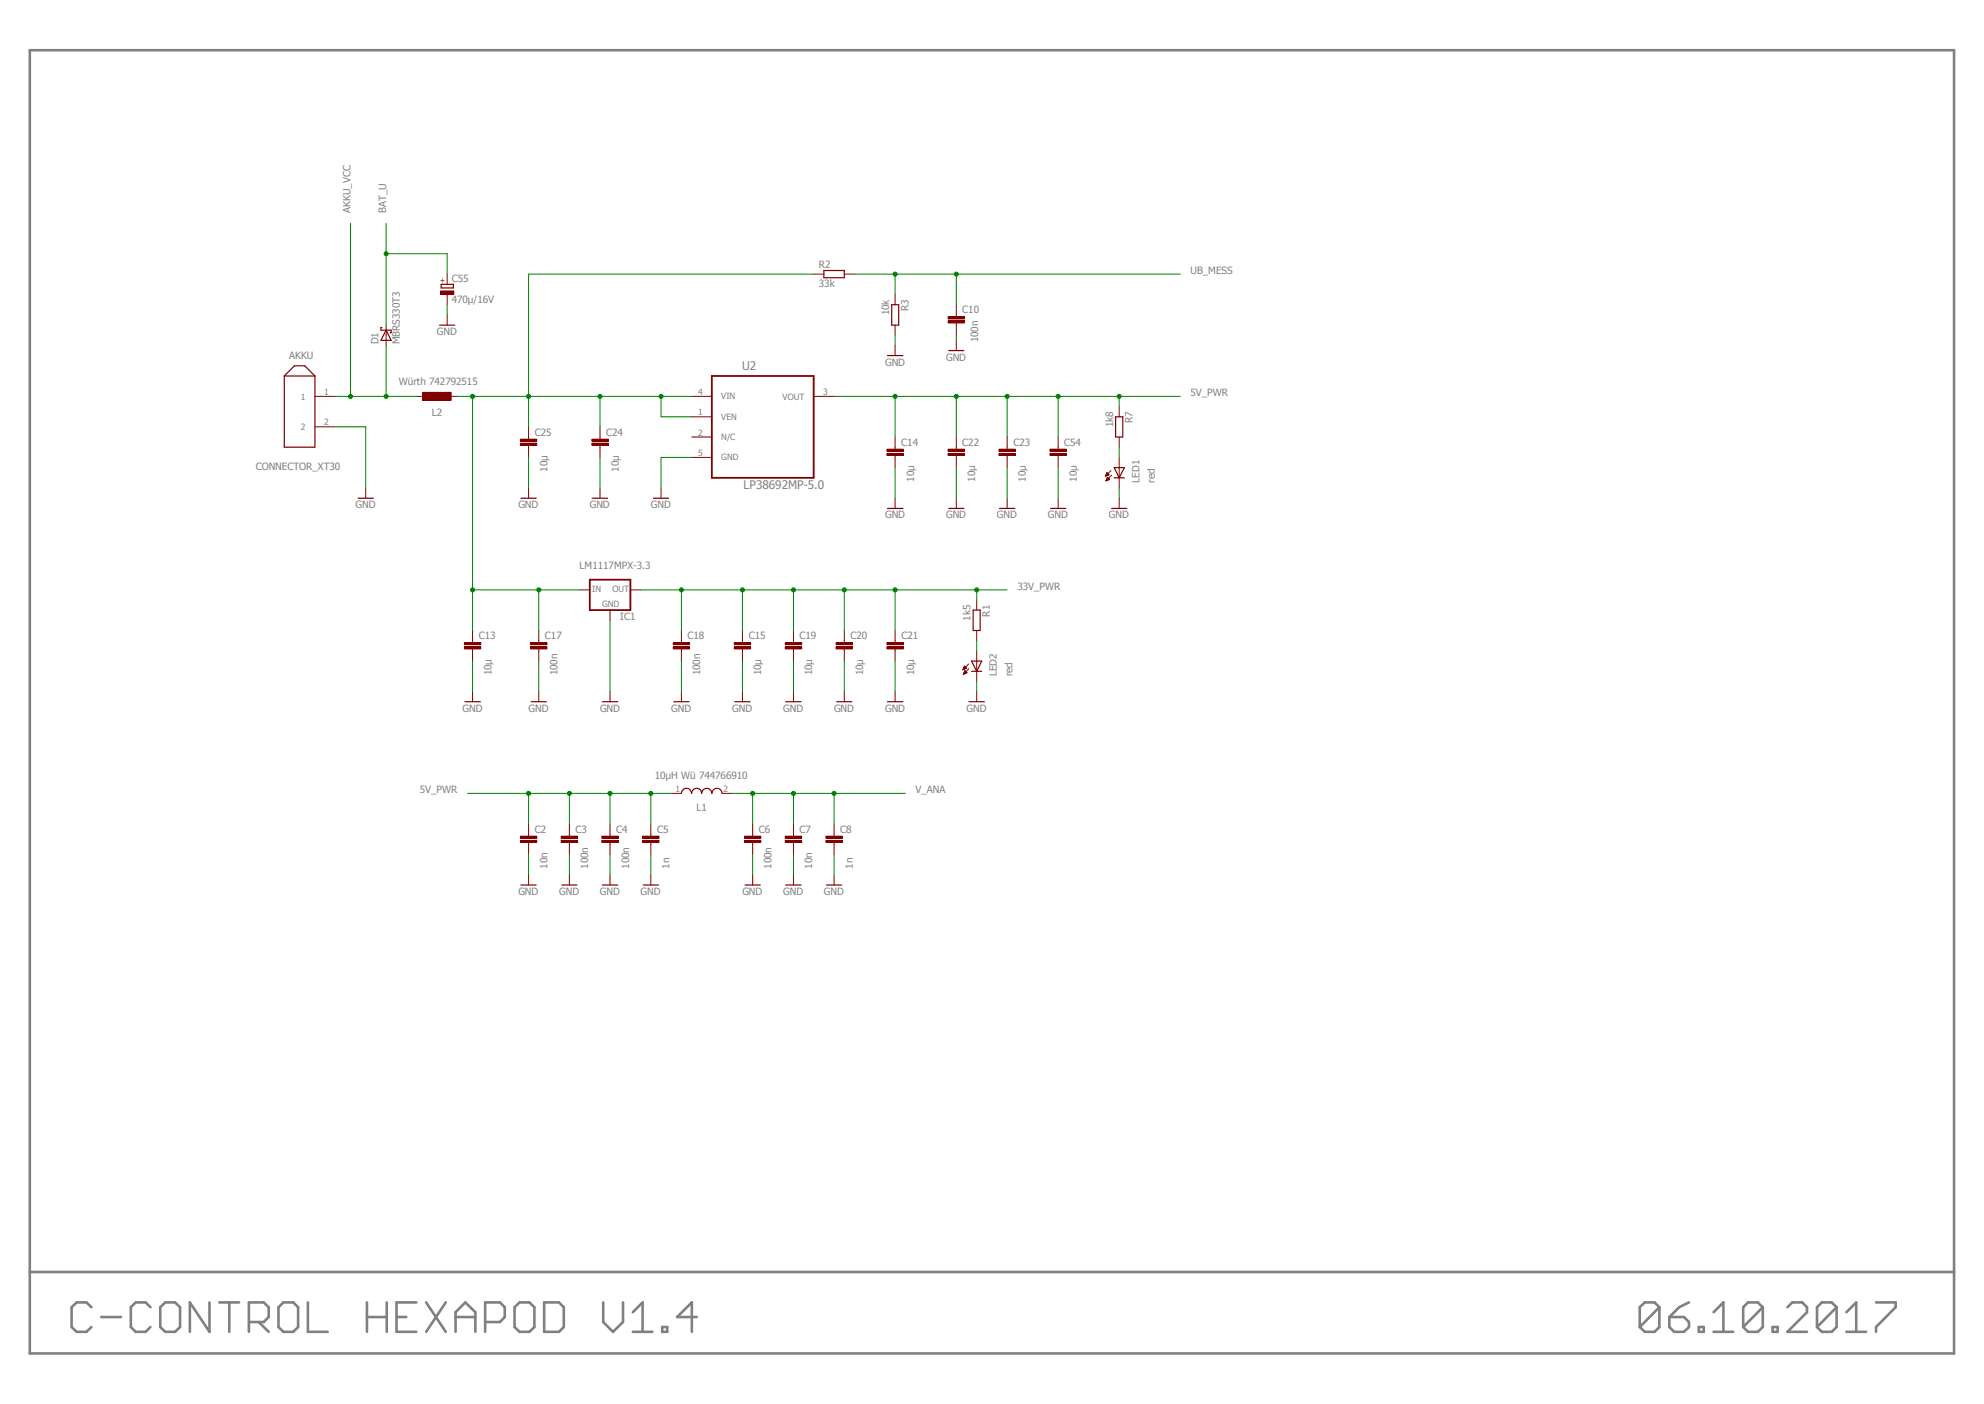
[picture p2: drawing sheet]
<svg xmlns="http://www.w3.org/2000/svg" width="420mm" height="297mm" viewBox="0 0 420 297" stroke-linecap="round" stroke-linejoin="round" font-family="sans-serif">
<path d="M6 10.3l407.8 276.4M413.8 10.3l-407.8 276.4" fill="none" stroke="#fff" stroke-width=".21"/>
<g fill="none" stroke="#808080" stroke-width=".55">
<path d="M6.3 10.6h407.2v275.7h-407.2zM6.3 269.1h407.2M19.3 276.6l-1-1.1h-2.1l-1 1.1v4.2l1 1h2.1l1-1M21.4 278.6h4.2M31.8 276.6l-1-1.1h-2.1l-1 1.1v4.2l1 1h2.1l1-1M33.9 276.6l1.1-1.1h2l1.1 1.1v4.2l-1.1 1h-2l-1.1-1zM44.3 275.5v6.3l-4.1-6.3v6.3M46.4 275.5h4.2M48.5 275.5v6.3M52.7 279.7h3.1l1.1-1.1v-2l-1.1-1.1h-3.1v6.3M54.7 279.7l2.2 2.1M58.9 276.6l1-1.1h2.2l1 1.1v4.2l-1 1h-2.2l-1-1z"/>
<path d="M65.2 275.5v6.3h4.1M77.6 278.6h4.2M77.6 275.5v6.3M81.8 275.5v6.3M83.9 278.6h2.1M88.1 275.5h-4.2v6.3h4.2M90.2 275.5l4.1 6.3M94.3 275.5l-4.1 6.3M96.4 278.6h4.2M102.7 279.7h3.1l1-1.1v-2l-1-1.1h-3.1v6.3M108.9 276.6l1-1.1h2.1l1.1 1.1v4.2l-1.1 1h-2.1l-1-1zM115.1 275.5h3.2l1 1.1v4.2l-1 1h-3.2z"/>
<path d="M127.6 275.5v4.2l2.1 2.1 2.1-2.1v-4.2M133.9 277.6l2.1-2.1v6.3M147.4 278.6h-4.1l3.1-3.1v6.3M351.1 276.6l-1-1.1h-2.1l-1 1.1v4.2M351.1 276.6v4.2l-1 1h-2.1l-1-1M351.1 276.6l-4.1 4.2M353.2 278.6h3.1l1.1 1.1v1.1l-1.1 1h-2.1l-1-1zM357.4 275.5l-2.1 1.1-2.1 2M362.6 277.6l2.1-2.1v6.3M373 276.6l-1.1-1.1h-2l-1 1.1v4.2M373 276.6v4.2l-1.1 1h-2l-1-1M373 276.6l-4.1 4.2"/>
<path d="M378.2 276.6l1.1-1.1h2l1.1 1.1v1l-4.2 4.2h4.2M388.6 276.6l-1-1.1h-2.1l-1 1.1v4.2M388.6 276.6v4.2l-1 1h-2.1l-1-1M388.6 276.6l-4.1 4.2M390.7 277.6l2.1-2.1v6.3M397 275.5h4.1v1.1l-4.1 4.2v1M96.4 281.8v-4.2l2.1-2.1 2.1 2.1v4.2M133.9 281.8h4.1M140.1 280.8h1.1v1h-1.1zM359.5 280.8h1v1h-1zM362.6 281.8h4.1M375.1 280.8h1v1h-1z"/>
<path d="M390.7 281.8h4.2"/>
</g>
<g fill="none" stroke="#800000" stroke-width=".25">
<path d="M174.3 57.2h4.3v1.6h-4.3zM60.2 79.5v15.1h6.4v-15.1M60.2 79.5h6.4M60.2 79.5l2.1-2.1h2.2l2.1 2.1M187.8 75.2h3.3M188.7 64.5h1.5v4.3h-1.5zM200.7 74.2h3.3M235.8 98.9h2.1l-1.1 2.2zM236.1 88.2h1.5v4.3h-1.5zM75.8 105.4h3.2M110.2 105.4h3.3M125.3 105.4h3.3"/>
<path d="M138.3 105.4h3.2M187.8 107.6h3.3M235.2 107.6h3.2M235.8 101.1h2.1M144.2 167.9a1.08 1.08 0 0 1 1.1-1.1 1.08 1.08 0 0 1 1 1.1 1.06 1.06 0 0 1 1.1-1.1 1.06 1.06 0 0 1 1.1 1.1 1.08 1.08 0 0 1 1-1.1 1.08 1.08 0 0 1 1.1 1.1 1.08 1.08 0 0 1 1.1-1.1 1.08 1.08 0 0 1 1.1 1.1M110.2 187.2h3.3M118.9 187.2h3.2M127.5 187.2h3.2M136.1 187.2h3.2M157.6 187.2h3.3M166.2 187.2h3.3M174.9 187.2h3.2"/>
</g>
<g fill="none" stroke="#800000" stroke-width=".21">
<path d="M172.2 58h2.1M178.6 58h2.2M189.4 62.3v2.2M189.4 68.8v2.1M189.4 73.1v2.1M200.6 67.9h3.5v.4h-3.5zM200.6 67.1h3.5v.4h-3.5zM202.4 64.5v2.6M202.4 68.3v2.6M202.4 72v2.2M66.6 83.9h4.3M66.6 90.3h4.3"/>
<path d="M110.1 93.8h3.5v.4h-3.5zM110.1 92.9h3.5v.4h-3.5zM111.8 90.3v2.6M111.8 94.2v2.6M125.2 93.8h3.5v.4h-3.5zM125.2 92.9h3.5v.4h-3.5zM127 90.3v2.6M127 94.2v2.6M146.3 83.9h4.3M146.3 88.2h4.3M146.3 92.5h4.3M146.3 96.8h4.3"/>
<path d="M172.2 83.9h4.3M187.7 95.9h3.4v.5h-3.4zM187.7 95h3.4v.5h-3.4zM189.4 92.5v2.5M189.4 96.4v2.5M235.1 99.6l-1.2 1.2M236.8 86v2.2M236.8 92.5v2.1M236.8 96.8v6.5M77.4 103.3v2.1M111.8 103.3v2.1M127 103.3v2.1"/>
<path d="M139.9 103.3v2.1M189.4 105.4v2.2M233.9 100.7h.2M234 100.6h.2M234 100.6h.4M234 100.5h.5M234 101.7h.1M234.1 100.5h.6M234.1 100.4h.5M234.1 101.6h.2M234.1 101.6h.3M234.1 101.5h.5"/>
<path d="M234.1 100.2h.4M234.1 100.2h.3M234.1 101.4h.6M234.2 101.3h.5M234.2 100h.1M234.2 101.2h.4M234.3 101.1h.1M234.3 101h.1M234.4 101l.4 .4-.8 .3zM234.7 100.5l-.5-.5-.3 .8M234.7 100.5l-.8 .3M235.2 100.5l-1.2 1.2"/>
<path d="M236.8 105.4v2.2M110.1 177.8h3.5v.4h-3.5zM110.1 176.9h3.5v.4h-3.5zM111.8 174.3v2.6M111.8 178.2v2.6M118.7 177.8h3.5v.4h-3.5zM118.7 176.9h3.5v.4h-3.5zM120.5 174.3v2.6M120.5 178.2v2.6M127.3 177.8h3.5v.4h-3.5zM127.3 176.9h3.5v.4h-3.5zM129.1 174.3v2.6"/>
<path d="M129.1 178.2v2.6M136 177.8h3.4v.4h-3.4zM136 176.9h3.4v.4h-3.4zM137.7 174.3v2.6M137.7 178.2v2.6M142 167.9h2.2M152.8 167.9h2.1M157.5 177.8h3.5v.4h-3.5zM157.5 176.9h3.5v.4h-3.5zM159.3 174.3v2.6M159.3 178.2v2.6M166.2 177.8h3.4v.4h-3.4z"/>
<path d="M166.2 176.9h3.4v.4h-3.4zM167.9 174.3v2.6M167.9 178.2v2.6M174.8 177.8h3.4v.4h-3.4zM174.8 176.9h3.4v.4h-3.4zM176.5 174.3v2.6M176.5 178.2v2.6M111.8 185.1v2.1M120.5 185.1v2.1M129.1 185.1v2.1M137.7 185.1v2.1M159.3 185.1v2.1"/>
<path d="M167.9 185.1v2.1M176.5 185.1v2.1"/>
</g>
<g fill="none" stroke="#800000" stroke-width=".42">
<path d="M200.6 68.1h3.5M200.6 67.3h3.5M110.1 94h3.5M110.1 93.1h3.5M125.2 94h3.5M125.2 93.1h3.5M187.7 96.1h3.4M187.7 95.2h3.4M110.1 178h3.5M110.1 177.1h3.5M118.7 178h3.5M118.7 177.1h3.5"/>
<path d="M127.3 178h3.5M127.3 177.1h3.5M136 178h3.4M136 177.1h3.4M157.5 178h3.5M157.5 177.1h3.5M166.2 178h3.4M166.2 177.1h3.4M174.8 178h3.4M174.8 177.1h3.4"/>
</g>
<path d="M150.6 79.5h21.6v21.6h-21.6z" fill="none" stroke="#800000" stroke-width=".38"/>
<path d="M89.5 83h6v1.7h-6z" fill-rule="evenodd" fill="#800000"/>
<g fill="none" stroke="#800000" stroke-width=".21">
<path d="M81.7 68.8v4.3M88.1 83.9h2.2M89.5 83h6v1.7h-6zM94.6 83.9h2.2M200.6 95.9h3.5v.5h-3.5zM200.6 95h3.5v.5h-3.5zM202.4 92.5v2.5M202.4 96.4v2.5M211.4 95.9h3.4v.5h-3.4zM211.4 95h3.4v.5h-3.4zM213.1 92.5v2.5M213.1 96.4v2.5"/>
<path d="M222.2 95.9h3.4v.5h-3.4zM222.2 95h3.4v.5h-3.4zM223.9 92.5v2.5M223.9 96.4v2.5M202.4 105.4v2.2M213.1 105.4v2.2M223.9 105.4v2.2M98.3 136.9h3.4v.4h-3.4zM98.3 136h3.4v.4h-3.4zM100 133.4v2.6M100 137.3v2.6M112.3 136.9h3.4v.4h-3.4z"/>
<path d="M112.3 136h3.4v.4h-3.4zM114 133.4v2.6M114 137.3v2.6M122.6 124.8h2.2M129.1 129.1v2.1M133.4 124.8h2.2M142.5 136.9h3.4v.4h-3.4zM142.5 136h3.4v.4h-3.4zM144.2 133.4v2.6M144.2 137.3v2.6M155.4 136.9h3.4v.4h-3.4zM155.4 136h3.4v.4h-3.4z"/>
<path d="M157.1 133.4v2.6M157.1 137.3v2.6M166.2 136.9h3.4v.4h-3.4zM166.2 136h3.4v.4h-3.4zM167.9 133.4v2.6M167.9 137.3v2.6M176.9 136.9h3.5v.4h-3.5zM176.9 136h3.5v.4h-3.5zM178.6 133.4v2.6M178.6 137.3v2.6M187.7 136.9h3.4v.4h-3.4zM187.7 136h3.4v.4h-3.4z"/>
<path d="M189.4 133.4v2.6M189.4 137.3v2.6M206.7 127v2.1M206.7 133.4v2.2M206.7 137.7v6.5M100 146.3v2.2M114 146.3v2.2M129.1 146.3v2.2M144.2 146.3v2.2M157.1 146.3v2.2M167.9 146.3v2.2M178.6 146.3v2.2"/>
<path d="M189.4 146.3v2.2M203.8 141.7h.1M203.8 141.6h.2M203.8 141.6h.3M203.8 141.5h.5M203.8 142.7h.1M203.9 141.4h.5M203.9 141.4h.6M203.9 141.3h.5M203.9 142.5h.4M204 141.1h.3M204 142.4h.5"/>
<path d="M204 141.1h.2M204 142.3h.6M204 141h.1M204 142.2h.5M204.1 140.9l.4 .5-.7 .3zM204.1 142.2h.3M204.1 142.1h.2M204.1 142h.2M204.2 141.9l-.4 .8M204.2 141.9l.4 .4M204.2 142.5l-.3 .1M204.2 141.9h.1"/>
<path d="M204.6 142.3l-.8 .4M204.9 140.5l-1.1 1.2M205 141.5l-1.2 1.2M206.7 146.3v2.2"/>
</g>
<path d="M124.8 122.6h8.6v6.5h-8.6z" fill="none" stroke="#800000" stroke-width=".38"/>
<g fill="none" stroke="#800000" stroke-width=".25">
<path d="M80.8 69.3h-.2v.5h2.2v.6h-.3M81.7 69.8l1.1 2.2h-2.2zM93.3 60.2h2.6v.7h-2.6zM200.7 107.6h3.3M211.5 107.6h3.2M222.3 107.6h3.2M205.6 139.9h2.1l-1 2.1zM205.9 129.1h1.5v4.3h-1.5zM98.4 148.5h3.2M112.4 148.5h3.2M127.5 148.5h3.2M142.6 148.5h3.2"/>
<path d="M155.5 148.5h3.2M166.2 148.5h3.3M177 148.5h3.3M187.8 148.5h3.3M205 148.5h3.3M205.6 142h2.1"/>
</g>
<g fill="none" stroke="#800000" stroke-width=".42">
<path d="M200.6 96.1h3.5M200.6 95.2h3.5M211.4 96.1h3.4M211.4 95.2h3.4M222.2 96.1h3.4M222.2 95.2h3.4M98.3 137.1h3.4M98.3 136.2h3.4M112.3 137.1h3.4M112.3 136.2h3.4M142.5 137.1h3.4M142.5 136.2h3.4"/>
<path d="M155.4 137.1h3.4M155.4 136.2h3.4M166.2 137.1h3.4M166.2 136.2h3.4M176.9 137.1h3.5M176.9 136.2h3.5M187.7 137.1h3.4M187.7 136.2h3.4"/>
</g>
<path d="M93.2 61.6h2.8v.7h-2.8z" fill-rule="evenodd" fill="#800000"/>
<path d="M94.6 58v2.2M93.2 61.6h2.8v.7h-2.8zM94.6 62.3v2.2M94.6 66.6v2.2" fill="none" stroke="#800000" stroke-width=".21"/>
<path d="M93 68.8h3.2" fill="none" stroke="#800000" stroke-width=".25"/>
<g fill="none" stroke="#008000" stroke-width=".21">
<path d="M94.6 64.5v2.1M189.4 70.9v2.2M202.4 70.9v1.1M70.9 90.3h6.5v13M111.8 96.8v6.5M127 96.8v6.5M146.3 96.8h-6.4v6.5M176.5 83.9h73.2M189.4 98.9v6.5M202.4 98.9v6.5M213.1 98.9v6.5M223.9 98.9v6.5"/>
<path d="M236.8 83.9v2.1M236.8 103.3v2.1M100 139.9v6.4M114 139.9v6.4M129.1 131.2v15.1M144.2 139.9v6.4M157.1 139.9v6.4M167.9 139.9v6.4M178.6 139.9v6.4M189.4 139.9v6.4M206.7 144.2v2.1M111.8 180.8v4.3"/>
<path d="M120.5 180.8v4.3M129.1 180.8v4.3M137.7 180.8v4.3M159.3 180.8v4.3M167.9 180.8v4.3M176.5 180.8v4.3"/>
</g>
<circle cx="236.8" cy="83.9" r=".43" fill="#008000"/>
<g fill="none" stroke="#008000" stroke-width=".21">
<path d="M189.4 83.9v8.6"/>
<circle cx="236.8" cy="83.9" r=".43"/>
</g>
<circle cx="189.4" cy="83.9" r=".43" fill="#008000"/>
<g fill="none" stroke="#008000" stroke-width=".21">
<path d="M202.4 83.9v8.6"/>
<circle cx="189.4" cy="83.9" r=".43"/>
</g>
<circle cx="202.3" cy="83.9" r=".43" fill="#008000"/>
<g fill="none" stroke="#008000" stroke-width=".21">
<path d="M213.1 83.9v8.6"/>
<circle cx="202.3" cy="83.9" r=".43"/>
</g>
<circle cx="213.1" cy="83.9" r=".43" fill="#008000"/>
<g fill="none" stroke="#008000" stroke-width=".21">
<path d="M223.9 83.9v8.6"/>
<circle cx="213.1" cy="83.9" r=".43"/>
</g>
<circle cx="223.9" cy="83.9" r=".43" fill="#008000"/>
<g fill="none" stroke="#008000" stroke-width=".21">
<path d="M111.8 167.9h25.9v6.4M129.1 167.9v6.4"/>
<circle cx="223.9" cy="83.9" r=".43"/>
</g>
<circle cx="129.1" cy="167.9" r=".43" fill="#008000"/>
<g fill="none" stroke="#008000" stroke-width=".21">
<path d="M120.5 167.9v6.4"/>
<circle cx="129.1" cy="167.9" r=".43"/>
</g>
<circle cx="120.5" cy="167.9" r=".43" fill="#008000"/>
<g fill="none" stroke="#008000" stroke-width=".21">
<path d="M111.8 167.9v6.4M137.7 167.9h4.3"/>
<circle cx="120.5" cy="167.9" r=".43"/>
</g>
<circle cx="137.7" cy="167.9" r=".43" fill="#008000"/>
<g fill="none" stroke="#008000" stroke-width=".21">
<path d="M98.9 167.9h12.9"/>
<circle cx="137.7" cy="167.9" r=".43"/>
</g>
<circle cx="111.8" cy="167.9" r=".43" fill="#008000"/>
<g fill="none" stroke="#008000" stroke-width=".21">
<path d="M167.9 167.9v6.4M176.5 167.9h-17.2v6.4"/>
<circle cx="111.8" cy="167.9" r=".43"/>
</g>
<circle cx="167.9" cy="167.9" r=".43" fill="#008000"/>
<g fill="none" stroke="#008000" stroke-width=".21">
<path d="M176.5 167.9v6.4"/>
<circle cx="167.9" cy="167.9" r=".43"/>
</g>
<circle cx="176.5" cy="167.9" r=".43" fill="#008000"/>
<g fill="none" stroke="#008000" stroke-width=".21">
<path d="M154.9 167.9h4.4"/>
<circle cx="176.5" cy="167.9" r=".43"/>
</g>
<circle cx="159.3" cy="167.9" r=".43" fill="#008000"/>
<g fill="none" stroke="#008000" stroke-width=".21">
<path d="M70.9 83.9h3.3M176.5 167.9h15.1"/>
<circle cx="159.3" cy="167.9" r=".43"/>
</g>
<circle cx="74.2" cy="83.9" r=".43" fill="#008000"/>
<g fill="none" stroke="#008000" stroke-width=".21">
<path d="M74.2 47.2v36.7h13.9M81.7 73.1v10.8"/>
<circle cx="74.2" cy="83.9" r=".43"/>
</g>
<circle cx="81.7" cy="83.9" r=".43" fill="#008000"/>
<g fill="none" stroke="#008000" stroke-width=".21">
<path d="M202.4 58v6.5M249.7 58h-60.3v4.3"/>
<circle cx="81.7" cy="83.9" r=".43"/>
</g>
<circle cx="189.4" cy="58" r=".43" fill="#008000"/>
<g fill="none" stroke="#008000" stroke-width=".21">
<path d="M180.8 58h8.6"/>
<circle cx="189.4" cy="58" r=".43"/>
</g>
<circle cx="202.3" cy="58" r=".43" fill="#008000"/>
<g fill="none" stroke="#008000" stroke-width=".21">
<path d="M127 83.9v6.4M146.3 83.9h-34.5v6.4M236.8 94.6v2.2"/>
<circle cx="202.3" cy="58" r=".43"/>
</g>
<circle cx="127" cy="83.9" r=".43" fill="#008000"/>
<g fill="none" stroke="#008000" stroke-width=".21">
<path d="M96.8 83.9h3.2"/>
<circle cx="127" cy="83.9" r=".43"/>
</g>
<circle cx="111.8" cy="83.9" r=".43" fill="#008000"/>
<g fill="none" stroke="#008000" stroke-width=".21">
<path d="M100 83.9h11.8M139.9 83.9v4.3h6.4"/>
<circle cx="111.8" cy="83.9" r=".43"/>
</g>
<circle cx="139.9" cy="83.9" r=".43" fill="#008000"/>
<g fill="none" stroke="#008000" stroke-width=".21">
<path d="M172.2 58h-60.4v25.9M100 83.9v40.9h22.6"/>
<circle cx="139.9" cy="83.9" r=".43"/>
</g>
<circle cx="100" cy="83.9" r=".43" fill="#008000"/>
<g fill="none" stroke="#008000" stroke-width=".21">
<path d="M100 124.8v8.6"/>
<circle cx="100" cy="83.9" r=".43"/>
</g>
<circle cx="100" cy="124.8" r=".43" fill="#008000"/>
<g fill="none" stroke="#008000" stroke-width=".21">
<path d="M114 124.8v8.6"/>
<circle cx="100" cy="124.8" r=".43"/>
</g>
<circle cx="114" cy="124.8" r=".43" fill="#008000"/>
<g fill="none" stroke="#008000" stroke-width=".21">
<path d="M135.6 124.8h77.5M206.7 124.8v2.2"/>
<circle cx="114" cy="124.8" r=".43"/>
</g>
<circle cx="206.7" cy="124.8" r=".43" fill="#008000"/>
<g fill="none" stroke="#008000" stroke-width=".21">
<path d="M144.2 124.8v8.6"/>
<circle cx="206.7" cy="124.8" r=".43"/>
</g>
<circle cx="144.2" cy="124.8" r=".43" fill="#008000"/>
<g fill="none" stroke="#008000" stroke-width=".21">
<path d="M157.1 124.8v8.6"/>
<circle cx="144.2" cy="124.8" r=".43"/>
</g>
<circle cx="157.1" cy="124.8" r=".43" fill="#008000"/>
<g fill="none" stroke="#008000" stroke-width=".21">
<path d="M167.9 124.8v8.6"/>
<circle cx="157.1" cy="124.8" r=".43"/>
</g>
<circle cx="167.9" cy="124.8" r=".43" fill="#008000"/>
<g fill="none" stroke="#008000" stroke-width=".21">
<path d="M178.6 124.8v8.6"/>
<circle cx="167.9" cy="124.8" r=".43"/>
</g>
<circle cx="178.6" cy="124.8" r=".43" fill="#008000"/>
<g fill="none" stroke="#008000" stroke-width=".21">
<path d="M189.4 124.8v8.6"/>
<circle cx="178.6" cy="124.8" r=".43"/>
</g>
<circle cx="189.4" cy="124.8" r=".43" fill="#008000"/>
<g fill="none" stroke="#008000" stroke-width=".21">
<path d="M81.7 47.2v21.6M81.7 53.7h12.9v4.3M206.7 135.6v2.1"/>
<circle cx="189.4" cy="124.8" r=".43"/>
</g>
<circle cx="81.7" cy="53.7" r=".43" fill="#008000"/>
<circle cx="81.7" cy="53.7" r=".43" fill="none" stroke="#008000" stroke-width=".21"/>
<g font-size="2.5" fill="#808080">
<text x="157" y="78.3">U2</text>
<text x="157.4" y="103.4">LP38692MP-5.0</text>
</g>
<g font-size="2.1" fill="#808080">
<text x="74.2" y="45.1" transform="rotate(-90 74.2 45.1)">AKKU_VCC</text>
<text x="81.7" y="45.1" transform="rotate(-90 81.7 45.1)">BAT_U</text>
<text x="95.6" y="59.7">C55</text>
<text x="173.3" y="56.7">R2</text>
<text x="251.9" y="58">UB_MESS</text>
<text x="95.6" y="64.1">470µ/16V</text>
<text x="173.3" y="60.8">33k</text>
<text x="192.2" y="65.8" transform="rotate(-90 192.2 65.8)">R3</text>
<text x="92.5" y="70.9">GND</text>
<text x="188.1" y="66.7" transform="rotate(-90 188.1 66.7)">10k</text>
<text x="203.6" y="66.3">C10</text>
<text x="61.2" y="75.9">AKKU</text>
<text x="80.1" y="72.9" transform="rotate(-90 80.1 72.9)">D1</text>
<text x="84.6" y="72.9" transform="rotate(-90 84.6 72.9)">MBRS330T3</text>
<text x="187.3" y="77.4">GND</text>
<text x="200.2" y="76.3">GND</text>
<text x="207" y="72.4" transform="rotate(-90 207 72.4)">100n</text>
<text x="84.4" y="81.5">Würth 742792515</text>
<text x="251.9" y="83.9">5V_PWR</text>
<text x="91.4" y="88">L2</text>
<text x="239.6" y="89.5" transform="rotate(-90 239.6 89.5)">R7</text>
<text x="113.2" y="92.2">C25</text>
<text x="128.2" y="92.2">C24</text>
<text x="190.7" y="94.3">C14</text>
<text x="203.6" y="94.3">C22</text>
<text x="214.4" y="94.3">C23</text>
<text x="225.2" y="94.3">C54</text>
<text x="235.5" y="90.4" transform="rotate(-90 235.5 90.4)">1k8</text>
<text x="54.1" y="99.4">CONNECTOR_XT30</text>
<text x="115.8" y="99.8" transform="rotate(-90 115.8 99.8)">10µ</text>
<text x="130.9" y="99.8" transform="rotate(-90 130.9 99.8)">10µ</text>
<text x="193.4" y="101.9" transform="rotate(-90 193.4 101.9)">10µ</text>
<text x="206.3" y="101.9" transform="rotate(-90 206.3 101.9)">10µ</text>
<text x="217.1" y="101.9" transform="rotate(-90 217.1 101.9)">10µ</text>
<text x="227.9" y="101.9" transform="rotate(-90 227.9 101.9)">10µ</text>
<text x="75.2" y="107.6">GND</text>
<text x="109.7" y="107.6">GND</text>
<text x="124.8" y="107.6">GND</text>
<text x="137.7" y="107.6">GND</text>
<text x="241.1" y="102.2" transform="rotate(-90 241.1 102.2)">LED1</text>
<text x="244.3" y="102.2" transform="rotate(-90 244.3 102.2)">red</text>
<text x="187.3" y="109.7">GND</text>
<text x="200.2" y="109.7">GND</text>
<text x="210.9" y="109.7">GND</text>
<text x="221.7" y="109.7">GND</text>
<text x="234.7" y="109.7">GND</text>
<text x="122.6" y="120.5">LM1117MPX-3.3</text>
<text x="215.3" y="124.8">33V_PWR</text>
<text x="131.2" y="131.2">IC1</text>
<text x="205.4" y="131.4" transform="rotate(-90 205.4 131.4)">1k5</text>
<text x="209.5" y="130.5" transform="rotate(-90 209.5 130.5)">R1</text>
<text x="101.3" y="135.3">C13</text>
<text x="115.3" y="135.3">C17</text>
<text x="145.5" y="135.3">C18</text>
<text x="158.4" y="135.3">C15</text>
<text x="169.2" y="135.3">C19</text>
<text x="180" y="135.3">C20</text>
<text x="190.7" y="135.3">C21</text>
<text x="104" y="142.9" transform="rotate(-90 104 142.9)">10µ</text>
<text x="118" y="142.9" transform="rotate(-90 118 142.9)">100n</text>
<text x="148.2" y="142.9" transform="rotate(-90 148.2 142.9)">100n</text>
<text x="161.1" y="142.9" transform="rotate(-90 161.1 142.9)">10µ</text>
<text x="171.9" y="142.9" transform="rotate(-90 171.9 142.9)">10µ</text>
<text x="182.6" y="142.9" transform="rotate(-90 182.6 142.9)">10µ</text>
<text x="193.4" y="142.9" transform="rotate(-90 193.4 142.9)">10µ</text>
<text x="210.9" y="143.1" transform="rotate(-90 210.9 143.1)">LED2</text>
<text x="214.2" y="143.1" transform="rotate(-90 214.2 143.1)">red</text>
<text x="97.9" y="150.6">GND</text>
<text x="111.8" y="150.6">GND</text>
<text x="127" y="150.6">GND</text>
<text x="142" y="150.6">GND</text>
<text x="154.9" y="150.6">GND</text>
<text x="165.7" y="150.6">GND</text>
<text x="176.5" y="150.6">GND</text>
<text x="187.3" y="150.6">GND</text>
<text x="204.5" y="150.6">GND</text>
<text x="88.8" y="167.9">5V_PWR</text>
<text x="138.6" y="164.8">10µH Wü 744766910</text>
<text x="193.7" y="167.9">V_ANA</text>
<text x="147.4" y="171.5">L1</text>
<text x="113.2" y="176.1">C2</text>
<text x="121.8" y="176.1">C3</text>
<text x="130.4" y="176.1">C4</text>
<text x="139" y="176.1">C5</text>
<text x="160.6" y="176.1">C6</text>
<text x="169.2" y="176.1">C7</text>
<text x="177.8" y="176.1">C8</text>
<text x="115.8" y="183.8" transform="rotate(-90 115.8 183.8)">10n</text>
<text x="124.5" y="183.8" transform="rotate(-90 124.5 183.8)">100n</text>
<text x="133.1" y="183.8" transform="rotate(-90 133.1 183.8)">100n</text>
<text x="141.7" y="183.8" transform="rotate(-90 141.7 183.8)">1n</text>
<text x="163.2" y="183.8" transform="rotate(-90 163.2 183.8)">100n</text>
<text x="171.9" y="183.8" transform="rotate(-90 171.9 183.8)">10n</text>
<text x="180.5" y="183.8" transform="rotate(-90 180.5 183.8)">1n</text>
<text x="109.7" y="189.4">GND</text>
<text x="118.3" y="189.4">GND</text>
<text x="127" y="189.4">GND</text>
<text x="135.5" y="189.4">GND</text>
<text x="157.1" y="189.4">GND</text>
<text x="165.7" y="189.4">GND</text>
<text x="174.3" y="189.4">GND</text>
</g>
<g font-size="1.8" fill="#808080">
<text x="68.6" y="83.6">1</text>
<text x="147.7" y="83.6">4</text>
<text x="174.2" y="83.6">3</text>
<text x="63.7" y="84.5">1</text>
<text x="147.7" y="87.8">1</text>
<text x="152.6" y="84.5">VIN</text>
<text x="152.6" y="88.8">VEN</text>
<text x="165.6" y="84.5">VOUT</text>
<text x="63.7" y="91">2</text>
<text x="68.6" y="90">2</text>
<text x="147.7" y="92.2">2</text>
<text x="152.6" y="93.1">N/C</text>
<text x="147.7" y="96.5">5</text>
<text x="152.6" y="97.4">GND</text>
<text x="125.3" y="125.3">IN</text>
<text x="129.6" y="125.3">OUT</text>
<text x="127.4" y="128.4">GND</text>
<text x="142.9" y="167.6">1</text>
<text x="153.1" y="167.6">2</text>
</g>
<text font-size="1.5" fill="#800000" x="94.1" y="59.8" transform="rotate(-90 94.1 59.8)">+</text>
</svg>
